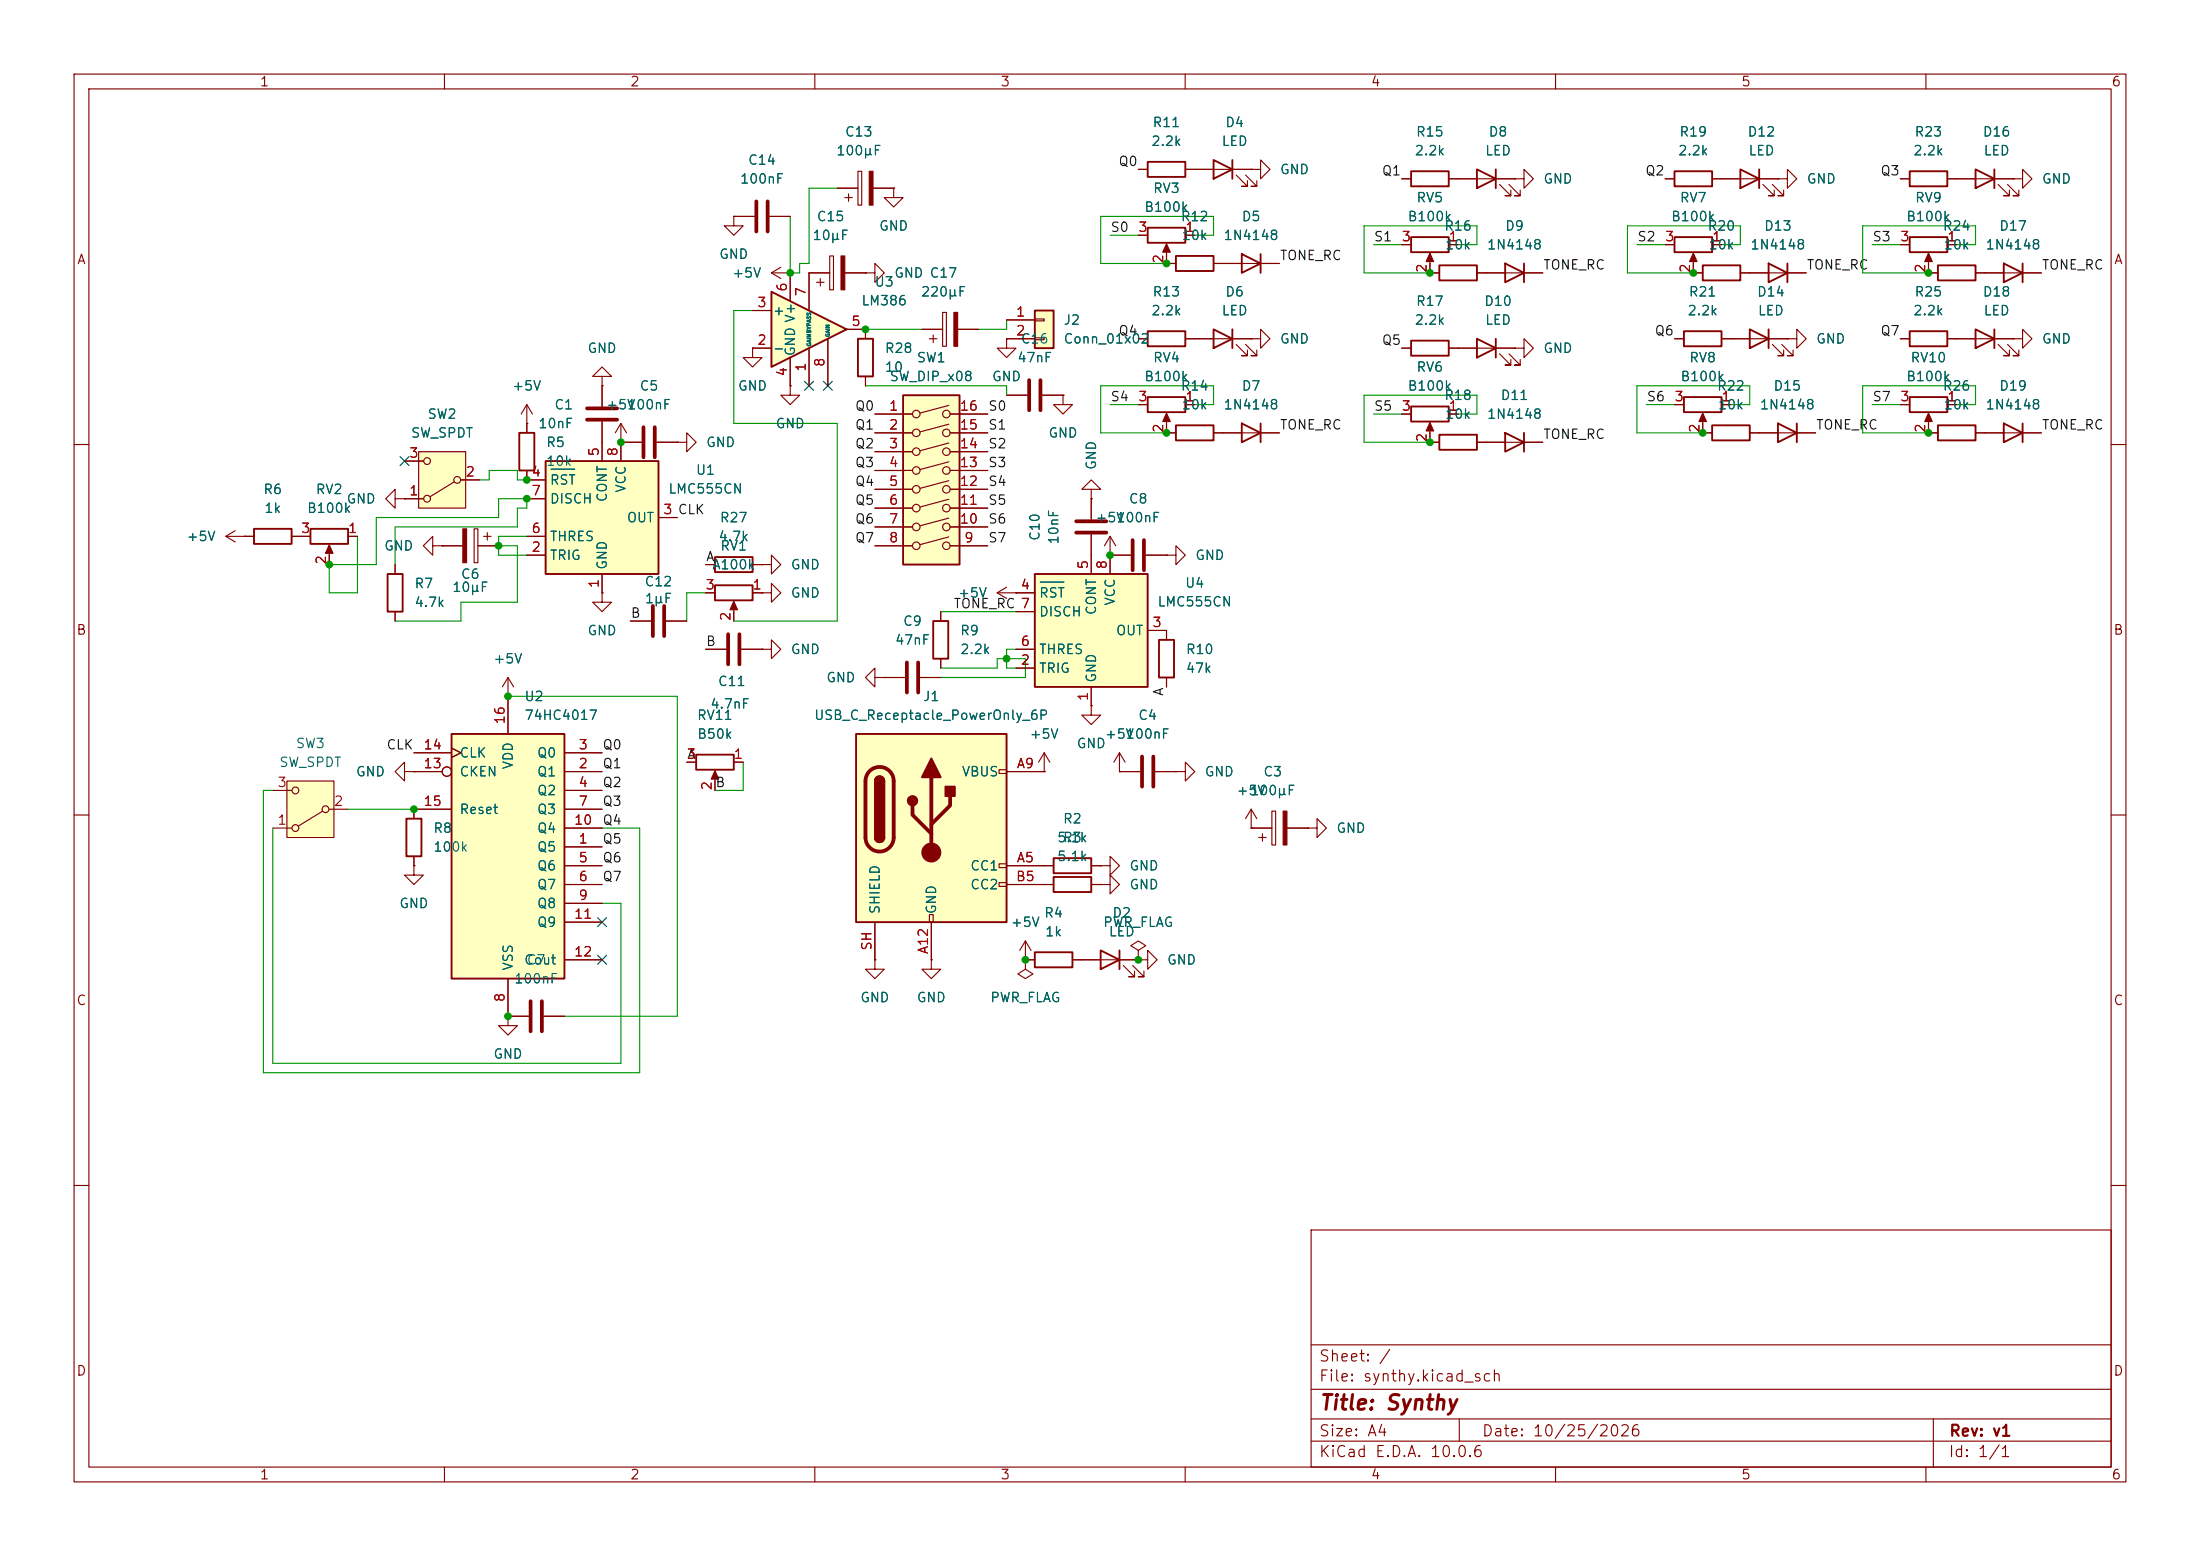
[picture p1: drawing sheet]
<svg xmlns="http://www.w3.org/2000/svg" width="297mm" height="210mm" viewBox="0 0 297 210" stroke-linecap="round" stroke-linejoin="round" font-family="sans-serif">
<g fill="none" stroke="#840000" stroke-width=".15">
<path d="M10 10h277v190h-277zM12 12h273v186h-273zM60 10v2M110 10v2M160 10v2M210 10v2M260 10v2M99.1 29.2v1.3h1.2l-1.2 1.3-1.3-1.3h1.3M99.1 29.2h.1M99.1 29.2h2.8M103.9 29.2h2.8M256.5 24.1h1.3"/>
<path d="M256.5 33h1.3M260.3 34.5v2.3M262.9 24.1h8.9M262.9 33h1.3M269.7 24.9l1.6 1.5h-.8h.8v-.7M271 24.9l1.5 1.5h-.7h.7v-.7M153.7 54.6h1.2M157.5 56.1v2.3M160 54.6h1.3M256.5 45.7h1.3M262.9 45.7h8.9M269.7 46.5l1.6 1.5h-.8h.8v-.8"/>
<path d="M271 46.5l1.5 1.5h-.7h.7v-.8M10 60h2M30.5 72.4l1.2 .8M30.5 72.4h3.8M31.7 71.6l-1.2 .8M33 72.4h.1M39.4 72.4h2.5M44.4 73.9v2.3M47 72.4h1.3M53.3 67.3v-1.3l-1.2 1.3 1.2 1.3v-1.3h1.3M54.6 67.3h.1M147.3 67.3v2.8"/>
<path d="M147.3 72.1v2.8M149.9 74.9h.1M149.9 72.4l.7 1.3M149.9 72.4l-.8 1.3M149.9 72.4v2.5M157.5 74.9h1.2v-1.2l1.3 1.2-1.3 1.3v-1.3M157.5 74.9h.1M285 60h2M10 110h2M285 110h2M68.6 137.2v1.2h1.2l-1.2 1.3-1.3-1.3h1.3M68.6 137.2h.1"/>
<path d="M10 160h2M177 166h108v32h-108zM285 160h2M60 198v2M110 198v2M160 198v2M177 194.5h108M177 191.5h108M177 187.5h108M177 181.5h108M197 191.5v3M210 198v2"/>
<path d="M260 198v2M261 191.5v6.5"/>
</g>
<path d="M102.1 27.2v4M103.6 27.2v4M145.3 71.9h4.1M145.3 70.4h4.1" fill="none" stroke="#840000" stroke-width=".51"/>
<path d="M257.8 23.1h5.1v2h-5.1zM257.8 32h5.1v2h-5.1zM266.7 22.9l2.5 1.2-2.5 1.3zM269.2 22.9v2.5M154.9 53.6h5.1v2h-5.1zM257.8 44.7h5.1v2h-5.1zM266.7 44.5l2.5 1.2-2.5 1.3zM269.2 44.5v2.5M34.3 71.4h5.1v2h-5.1zM41.9 71.4h5.1v2h-5.1z" fill="none" stroke="#840000" stroke-width=".25"/>
<g fill="#840000" stroke="#840000" stroke-width=".15">
<path d="M157.5 55.8l.5 1.1h-1z"/>
<path d="M260.3 34.2l.6 1.1h-1.1z"/>
<path d="M44.4 73.5l.6 1.2h-1.1z"/>
</g>
<path d="M56.5 61h6.4v7.6h-6.4z" fill="#ffffc2"/>
<g fill="none" stroke="#840000" stroke-width=".15">
<path d="M153.7 22.9h1.2M160 22.9h8.9M165.1 35.6h7.6M166.9 23.6l1.5 1.5h-.8h.8v-.7M168.1 23.6l1.6 1.5h-.8h.8v-.7M168.9 22.9h1.3v-1.3l1.2 1.3-1.2 1.2v-1.2M168.9 22.9h.1M204.5 24.1h1.2v-1.2l1.3 1.2-1.3 1.3v-1.3M204.5 24.1h.1M232.4 24.1h7.6M236.2 36.8h7.6M238 24.9l1.5 1.5h-.7h.7v-.7"/>
<path d="M239.3 24.9l1.5 1.5h-.8h.8v-.7M240 24.1h1.3v-1.2l1.3 1.2-1.3 1.3v-1.3M240 24.1h.1M268 36.8h7.6M271.8 24.1h1.2v-1.2l1.3 1.2-1.3 1.3v-1.3M271.8 24.1h.1M143.5 53.3v1.3h1.3l-1.3 1.3-1.3-1.3h1.3M143.5 53.3h.1M157.5 58.4h1.2M161.3 45.7h7.6M163.8 58.4h8.9M166.9 46.5l1.5 1.5h-.8h.8v-.8"/>
<path d="M168.1 46.5l1.6 1.5h-.8h.8v-.8M168.9 45.7h1.3v-1.2l1.2 1.2-1.2 1.3v-1.3M168.9 45.7h.1M229.9 58.4h1.2M233.7 45.7h7.6M236.2 58.4h8.9M239.3 46.5l1.5 1.5h-.8h.8v-.8M240.5 46.5l1.6 1.5h-.8h.8v-.8M241.3 45.7h1.3v-1.2l1.2 1.2-1.2 1.3v-1.3M241.3 45.7h.1M256.5 54.6h1.3M260.3 56.1v2.3h1.3"/>
<path d="M262.9 54.6h1.3M266.7 58.4h8.9M271.8 45.7h1.2v-1.2l1.3 1.2-1.3 1.3v-1.3M271.8 45.7h.1M53.3 76.2v1.3M54.6 67.3h2.5M54.6 62.2h2.5M56.5 61h6.4v7.6h-6.4zM58.4 73.7v-1.3l-1.3 1.3 1.3 1.2v-1.2h1.3M59.7 73.7h.1M59.7 73.7h2.8M61.3 65l-3.3 2.1"/>
<path d="M62.2 64.8h2.6M64 71.4h.5v4.5h-.5zM64.5 73.7h2.8M65.3 72.4h1M65.8 71.9v1M147.3 66h1.3l-1.3-1.2-1.3 1.2h1.3v1.3M147.3 67.3h.1M149.9 74.9h2.8M154.7 74.9h2.8M53.3 82.6v1.2M68.6 94h.1M68.6 91.4l-.8 1.3"/>
<path d="M68.6 91.4l.7 1.3M68.6 91.4v2.6M55.9 116.8v1.3h1.2l-1.2 1.3-1.3-1.3h1.3M55.9 116.8h.1M55.9 109.2v1.3M55.9 115.6v1.2M141 119.4h1.2M147.3 119.4h1.3M68.6 137.2h2.8M73.4 137.2h2.8"/>
<circle cx="57.7" cy="62.2" r=".46"/>
<circle cx="57.7" cy="67.3" r=".46"/>
<circle cx="61.7" cy="64.8" r=".46"/>
</g>
<g fill="none" stroke="#840000" stroke-width=".25">
<path d="M154.9 21.8h5.1v2.1h-5.1zM163.8 21.6l2.6 1.3-2.6 1.2zM166.4 21.6v2.5M167.6 34.3l2.6 1.3-2.6 1.2zM170.2 34.3v2.5M234.9 22.9l2.6 1.2-2.6 1.3zM237.5 22.9v2.5M238.8 35.6l2.5 1.2-2.5 1.3zM241.3 35.6v2.5M270.5 35.6l2.5 1.2-2.5 1.3zM273 35.6v2.5M158.7 57.4h5.1v2h-5.1z"/>
<path d="M163.8 44.5l2.6 1.2-2.6 1.3zM166.4 44.5v2.5M167.6 57.2l2.6 1.2-2.6 1.3zM170.2 57.2v2.5M231.1 57.4h5.1v2h-5.1zM236.2 44.5l2.6 1.2-2.6 1.3zM238.8 44.5v2.5M240 57.2l2.6 1.2-2.6 1.3zM242.6 57.2v2.5M257.8 53.6h5.1v2h-5.1zM261.6 57.4h5.1v2h-5.1zM270.5 57.2l2.5 1.2-2.5 1.3z"/>
<path d="M273 57.2v2.5M52.3 77.5h2.1v5.1h-2.1zM54.9 110.5h2v5.1h-2zM142.2 118.4h5.1v2h-5.1z"/>
</g>
<g fill="#840000" stroke="#840000" stroke-width=".15">
<path d="M62.5 71.4h.5v4.5h-.5z"/>
<path d="M260.3 55.8l.6 1.1h-1.1z"/>
</g>
<path d="M152.9 72.9v4.1M154.4 72.9v4.1M71.6 135.1v4.1M73.2 135.1v4.1" fill="none" stroke="#840000" stroke-width=".51"/>
<path d="M61 99.1h15.2v33h-15.2z" fill="#ffffc2"/>
<path d="M61 99.1h15.2v33h-15.2zM142.2 115.8h5.1v2.1h-5.1z" fill="none" stroke="#840000" stroke-width=".25"/>
<g fill="none" stroke="#840000" stroke-width=".15">
<path d="M113 25.4h2.8M114 26.7h1.1M114.6 26.2v1M115.8 23.1h.5v4.6h-.5zM117.9 25.4h2.7M68.6 94v5.1M54.6 104.1v-1.2l-1.3 1.2 1.3 1.3v-1.3h1.3M55.9 104.1h.1M55.9 104.1h3.8M55.9 101.6h5.1M55.9 109.2h5.1M61 101l1.2 .6-1.2 .6"/>
<path d="M76.2 114.3h5.1M76.2 104.1h5.1M76.2 101.6h5.1M76.2 106.7h5.1M76.2 116.8h5.1M76.2 119.4h5.1M76.2 109.2h5.1M76.2 111.8h5.1M141 116.8h1.2M147.3 116.8h1.3M168.9 111.8h.1M168.9 111.8h2.8"/>
<path d="M168.9 109.2l-.8 1.3M168.9 109.2l.8 1.3M168.9 109.2v2.6M169.9 113h1M170.4 112.5v1M171.7 109.5h.5v4.5h-.5zM173.7 111.8h2.8M68.6 132.1v5.1M76.2 121.9h5.1M76.2 124.5h5.1M76.2 129.5h5.1"/>
<circle cx="60.3" cy="104.1" r=".63"/>
</g>
<g fill="#840000" stroke="#840000" stroke-width=".15">
<path d="M117.3 23.1h.6v4.6h-.6z"/>
<path d="M173.2 109.5h.5v4.5h-.5z"/>
</g>
<path d="M38.7 105.4h6.4v7.6h-6.4z" fill="#ffffc2"/>
<g fill="none" stroke="#840000" stroke-width=".15">
<path d="M36.8 111.8h2.6M36.8 106.7h2.6M38.7 105.4h6.4v7.6h-6.4zM43.6 109.5l-3.3 2M44.4 109.2h2.6"/>
<circle cx="39.9" cy="106.7" r=".46"/>
<circle cx="39.9" cy="111.8" r=".46"/>
<circle cx="43.9" cy="109.2" r=".46"/>
</g>
<path d="M115.6 99.1h20.3v25.4h-20.3z" fill="#ffffc2"/>
<g fill="none" stroke="#840000" stroke-width=".15">
<path d="M120.6 25.4v1.3h1.3l-1.3 1.2-1.2-1.2h1.2M120.6 25.4h.1M134.9 103.9h1v.5h-1zM134.9 116.6h1v.5h-1zM134.9 119.1h1v.5h-1zM135.9 116.8h5.1M135.9 104.1h5.1M135.9 119.4h5.1M158.7 104.1h1.3v-1.2l1.3 1.2-1.3 1.3v-1.3M158.7 104.1h.1M176.5 111.8h1.3v-1.3l1.3 1.3-1.3 1.2v-1.2M176.5 111.8h.1"/>
<path d="M118.1 124.5v5M125.5 123.4h.5v1.1h-.5zM125.7 124.5v5M138.4 129.5h.1M138.4 127l-.7 1.3M138.4 127l.8 1.3M138.4 127v2.5"/>
</g>
<path d="M115.6 99.1h20.3v25.4h-20.3zM118.1 105.4a.64 .64 0 0 1 .6-.6 .64 .64 0 0 1 .7 .6M118.1 113a.64 .64 0 0 0 .6 .7 .64 .64 0 0 0 .7-.7" fill="none" stroke="#840000" stroke-width=".25"/>
<path d="M117.4 104.1a1.9 1.9 0 0 1 2.1-.4 1.9 1.9 0 0 1 1.1 1.7v7.6a1.91 1.91 0 0 1-1.9 1.9 1.91 1.91 0 0 1-1.9-1.9v-7.6a1.9 1.9 0 0 1 .6-1.3zM123.2 108.7v1.3l2.5 2.5M125.7 104.9v10.2M128.3 107.4v1.3l-2.6 2.6" fill="none" stroke="#840000" stroke-width=".51"/>
<g fill="#840000" stroke="#840000" stroke-width=".25">
<path d="M118.1 105.4h1.3v7.6h-1.3z"/>
<path d="M118.3 105a.64 .64 0 0 1 .7-.2 .64 .64 0 0 1 .4 .6h-1.3z"/>
<path d="M118.1 113h1.3a.64 .64 0 0 1-.7 .7 .64 .64 0 0 1-.6-.7z"/>
<path d="M125.7 102.4l1.3 2.5h-2.5z"/>
<path d="M127.6 106.2h1.3v1.2h-1.3z"/>
<circle cx="123.2" cy="108.1" r=".63"/>
</g>
<circle cx="125.7" cy="115.1" r="1.27" fill="#840000" stroke="#840000" stroke-width=".15"/>
<path d="M139.7 77.5h15.2v15.2h-15.2z" fill="#ffffc2"/>
<path d="M190.5 23.1h5.1v2h-5.1zM190.5 32h5.1v2h-5.1zM194.3 35.8h5.1v2h-5.1zM199.4 22.9l2.5 1.2-2.5 1.3zM201.9 22.9v2.5M261.6 35.8h5.1v2h-5.1zM70.1 58.4h2v5.1h-2zM190.5 54.9h5.1v2h-5.1zM190.5 46h5.1v2h-5.1zM194.3 58.7h5.1v2h-5.1zM139.7 77.5h15.2v15.2h-15.2z" fill="none" stroke="#840000" stroke-width=".25"/>
<g fill="none" stroke="#840000" stroke-width=".15">
<path d="M109.2 36.8h2.8M110.2 38.1h1.1M110.7 37.6v1M112 34.5h.5v4.6h-.5zM114 36.8h2.8M189.2 24.1h1.3M189.2 33h1.3M193 34.5v2.3h1.3M195.6 24.1h8.9M195.6 33h1.2M199.4 36.8h1.3M202.4 24.9l1.6 1.5h-.8h.8v-.7"/>
<path d="M203.7 24.9l1.5 1.5h-.7h.7v-.7M260.3 36.8h1.3M266.7 36.8h1.3M71.1 57.2v1.2M91.4 59.7h1.3v-1.3l1.3 1.3-1.3 1.3v-1.3M91.4 59.7h.1M189.2 55.9h1.3M189.2 47h1.3M193 57.4v2.3h1.3M195.6 55.9h1.2M195.6 47h1.2M199.4 59.7h1.3"/>
<path d="M71.1 63.5v1.3M147.3 74.9v2.6M149.9 74.9v2.6M81.3 80v1.3h1.2l-1.2 1.3-1.3-1.3h1.3M81.3 80h.1M85.1 83.8h2.8M89.9 83.8h2.8M137.2 90.2h2.5M137.2 80h2.5M137.2 87.6h2.5M137.2 82.6h2.5M147.3 92.7v2.6"/>
<path d="M154.9 85.1h2.6M141 104.1h.1M141 101.6l-.8 1.3M141 101.6l.7 1.3M141 101.6v2.5M125.7 129.5v1.3h1.3l-1.3 1.3-1.2-1.3h1.2M125.7 129.5h.1"/>
</g>
<path d="M140.4 78.6h3.2" fill="none" stroke="#006464" stroke-width=".15"/>
<g fill="#840000" stroke="#840000" stroke-width=".15">
<path d="M113.5 34.5h.5v4.6h-.5z"/>
<path d="M193 34.2l.5 1.1h-1z"/>
<path d="M193 57l.5 1.2h-1z"/>
</g>
<path d="M88.1 81.8v4.1M89.7 81.8v4.1" fill="none" stroke="#840000" stroke-width=".51"/>
<path d="M73.7 62.2h15.2v15.3h-15.2z" fill="#ffffc2"/>
<path d="M203.2 35.6l2.5 1.2-2.5 1.3zM205.7 35.6v2.5M229.9 35.8h5v2h-5zM115.8 45.7h2.1v5.1h-2.1zM199.4 45.7l2.5 1.3-2.5 1.3zM201.9 45.7v2.6M203.2 58.4l2.5 1.3-2.5 1.3zM205.7 58.4v2.6M227.3 53.6h5.1v2h-5.1zM227.3 44.7h5.1v2h-5.1zM73.7 62.2h15.2v15.3h-15.2zM126 83.8h2v5.1h-2z" fill="none" stroke="#840000" stroke-width=".25"/>
<g fill="none" stroke="#840000" stroke-width=".15">
<path d="M116.8 36.8h1.3v-1.2l1.3 1.2-1.3 1.3v-1.3M116.8 36.8h.1M200.7 36.8h7.6M228.6 36.8h1.3M234.9 36.8h1.3M71.1 57.2h.1M71.1 54.6l-.7 1.3M71.1 54.6l.8 1.3M71.1 54.6v2.6M81.3 50.8h1.2l-1.2-1.3-1.3 1.3h1.3v1.3M81.3 52.1h.1M81.3 52.1v2.8"/>
<path d="M81.3 56.9v5.3M83.8 59.7h.1M83.8 57.2v5M83.8 57.2l-.7 1.2M83.8 57.2l.8 1.2M83.8 59.7h2.8M88.6 59.7h2.8M116.8 44.5v1.2M116.8 50.8v1.3M124.5 44.5h2.8M125.5 45.7h1M126 45.2v1"/>
<path d="M127.3 42.2h.5v4.5h-.5zM129.3 44.5h2.8M196.8 47h7.7M200.7 59.7h7.6M202.4 47.8l1.6 1.5h-.8h.8v-.8M203.7 47.8l1.5 1.5h-.7h.7v-.8M204.5 47h1.2v-1.3l1.3 1.3-1.3 1.3v-1.3M204.5 47h.1M226.1 45.7h1.2M226.1 54.6h1.2M229.9 56.1v2.3M232.4 45.7h1.3"/>
<path d="M232.4 54.6h1.3M71.1 74.9h2.6M71.1 64.8h2.6M71.1 72.4h2.6M71.1 67.3h2.6M81.3 77.5v2.5M88.9 69.9h2.5M118.1 91.4v-1.2l-1.3 1.2 1.3 1.3v-1.3h1.3M119.4 91.4h.1M119.4 91.4h2.8M124.2 91.4h2.8M127 82.6v1.2"/>
<path d="M127 88.9v1.3M138.4 129.5v1.3l1 .6-1 .7-1-.7 1-.6M138.4 129.5h.1"/>
</g>
<path d="M74.4 63.3h3.2" fill="none" stroke="#006464" stroke-width=".15"/>
<path d="M79.2 56.6h4.1M79.2 55.1h4.1M86.9 57.7v4M88.4 57.7v4M122.4 89.4v4.1M124 89.4v4.1" fill="none" stroke="#840000" stroke-width=".51"/>
<g fill="#840000" stroke="#840000" stroke-width=".15">
<path d="M128.8 42.2h.5v4.5h-.5z"/>
<path d="M229.9 55.8l.5 1.1h-1z"/>
</g>
<path d="M121.9 53.3h7.6v22.9h-7.6z" fill="#ffffc2"/>
<g fill="none" stroke="#840000" stroke-width=".15">
<path d="M153.7 31.8h1.2M157.5 33.3v2.3h1.2M160 31.8h1.3M163.8 35.6h1.3M224.8 24.1h1.3M224.8 33h1.3M228.6 34.5v2.3M231.1 24.1h1.3M231.1 33h1.3M101.6 47v1.3h1.3l-1.3 1.2-1.3-1.2h1.3M101.6 47h.1M106.7 52.1v1.2h1.2l-1.2 1.3-1.3-1.3h1.3"/>
<path d="M106.7 52.1h.1M118.1 55.9h5.1M118.1 58.4h5.1M128.1 54.7l-3.9 1.1M128.1 57.3l-3.9 1M128.1 59.8l-3.9 1M128.3 55.9h5M128.3 58.4h5M153.7 45.7h1.2M160 45.7h1.3M95.2 76.2h1.3M101.6 76.2h1.3"/>
<path d="M102.9 76.2h1.2v-1.3l1.3 1.3-1.3 1.3v-1.3M102.9 76.2h.1M118.1 61h5.1M118.1 63.5h5.1M118.1 66h5.1M118.1 68.6h5.1M118.1 71.1h5.1M118.1 73.7h5.1M128.1 62.3l-3.9 1.1M128.1 64.9l-3.9 1M128.1 67.4l-3.9 1M128.1 69.9l-3.9 1.1"/>
<path d="M128.1 72.5l-3.9 1M128.3 61h5M128.3 63.5h5M128.3 66h5M128.3 68.6h5M128.3 71.1h5M128.3 73.7h5M135.9 79.2l-1.3 .8M95.2 87.6h2.8M95.2 80h1.3M99.1 81.5v2.3M100.1 87.6h2.8"/>
<path d="M101.6 80h1.3M102.9 80h1.2v-1.3l1.3 1.3-1.3 1.3v-1.3M102.9 80h.1M102.9 87.6h1.2v-1.2l1.3 1.2-1.3 1.3v-1.3M102.9 87.6h.1M134.6 80h2.6M134.6 80l1.3 .8M137.2 80h.1M157.5 85.1v1.3M157.5 91.4v1.3M92.7 102.9h1.3M96.5 104.4v2.3"/>
<path d="M99.1 102.9h1.2M148.6 119.4h1.3v-1.3l1.2 1.3-1.2 1.3v-1.3M148.6 119.4h.1M118.1 129.5v1.3h1.3l-1.3 1.3-1.3-1.3h1.3M118.1 129.5h.1M146 129.5h7.7M151.6 130.3l1.6 1.5h-.8h.8v-.7M152.9 130.3l1.5 1.5h-.7h.7v-.7M153.7 128.3l1-.7-1-.6-1 .6 1 .7v1.2M153.7 129.5h.1M153.7 129.5h1.2v-1.2l1.3 1.2-1.3 1.3v-1.3"/>
<circle cx="123.7" cy="55.9" r=".51"/>
<circle cx="123.7" cy="58.4" r=".51"/>
<circle cx="127.8" cy="58.4" r=".51"/>
<circle cx="127.8" cy="55.9" r=".51"/>
<circle cx="123.7" cy="73.7" r=".51"/>
<circle cx="123.7" cy="66" r=".51"/>
<circle cx="123.7" cy="61" r=".51"/>
<circle cx="123.7" cy="63.5" r=".51"/>
<circle cx="123.7" cy="71.1" r=".51"/>
<circle cx="123.7" cy="68.6" r=".51"/>
<circle cx="127.8" cy="63.5" r=".51"/>
<circle cx="127.8" cy="68.6" r=".51"/>
<circle cx="127.8" cy="61" r=".51"/>
<circle cx="127.8" cy="66" r=".51"/>
<circle cx="127.8" cy="73.7" r=".51"/>
<circle cx="127.8" cy="71.1" r=".51"/>
</g>
<path d="M154.9 30.7h5.1v2.1h-5.1zM158.7 34.5h5.1v2.1h-5.1zM226.1 23.1h5v2h-5zM226.1 32h5v2h-5zM121.9 53.3h7.6v22.9h-7.6zM154.9 44.7h5.1v2h-5.1zM96.5 75.2h5.1v2h-5.1zM96.5 79h5.1v2h-5.1zM156.5 86.4h2v5h-2zM94 101.9h5.1v2h-5.1zM148.6 128.3l2.5 1.2-2.5 1.3zM151.1 128.3v2.5" fill="none" stroke="#840000" stroke-width=".25"/>
<path d="M98.3 85.6v4.1M99.8 85.6v4.1" fill="none" stroke="#840000" stroke-width=".51"/>
<g fill="#840000" stroke="#840000" stroke-width=".15">
<path d="M96.5 104l.5 1.2h-1z"/>
<path d="M228.6 34.2l.5 1.1h-1z"/>
<path d="M99.1 81.2l.5 1.1h-1z"/>
<path d="M157.5 32.9l.5 1.1h-1z"/>
</g>
<path d="M104.1 39.4l10.2 5.1-10.2 5z" fill="#ffffc2"/>
<path d="M104.1 39.4l10.2 5.1-10.2 5z" fill="none" stroke="#840000" stroke-width=".25"/>
<g fill="none" stroke="#840000" stroke-width=".15">
<path d="M106.7 36.8v3.8M109.2 36.8v5.1M101.6 47h2.5M101.6 41.9h2.5M106.7 48.3v3.8M109.2 47v5.1M111.8 45.7v6.4M114.3 44.5h2.5M135.9 45.7v1.3h1.3l-1.3 1.3-1.3-1.3h1.3M135.9 45.7h.1M135.9 53.3h2.8M140.7 53.3h2.8"/>
<path d="M147.3 95.3v1.2h1.3l-1.3 1.3-1.3-1.3h1.3M147.3 95.3h.1M151.1 104.1h.1M151.1 104.1h2.8M151.1 101.6l-.7 1.3M151.1 101.6l.8 1.3M151.1 101.6v2.5M156 104.1h2.7"/>
</g>
<path d="M138.9 51.3v4.1M140.5 51.3v4.1M154.2 102.1v4.1M155.7 102.1v4.1" fill="none" stroke="#840000" stroke-width=".51"/>
<path d="M139.7 41.9h2.5v5.1h-2.5z" fill="#ffffc2"/>
<path d="M139.7 41.9h2.5v5.1h-2.5zM139.7 128.5h5.1v2.1h-5.1z" fill="none" stroke="#840000" stroke-width=".25"/>
<g fill="none" stroke="#840000" stroke-width=".15">
<path d="M99.1 29.2h.1M99.1 29.2h2.8M103.9 29.2h2.8M104.1 36.8l1.3 .8M104.1 36.8h2.6M105.4 36.1l-1.3 .7M106.7 36.8h.1M106.7 36.8v3.8M112 36.8h-2.8v5.1M113 25.4h2.8M114 36.8h2.8M116.8 36.8h.1"/>
<path d="M117.9 25.4h2.7M120.6 25.4h.1M153.7 31.8h1.2M153.7 22.9h1.2M157.5 34.3v1.3h1.2M160 31.8h1.3M160 22.9h3.8M163.8 35.6h3.8M166.4 22.9h2.5M168.9 22.9h.1M170.2 35.6h2.5M189.2 33h1.3"/>
<path d="M189.2 24.1h1.3M193 35.6v1.2h1.3M195.6 33h1.2M195.6 24.1h3.8M199.4 36.8h3.8M201.9 24.1h2.6M204.5 24.1h.1M205.7 36.8h2.6M224.8 33h1.3M224.8 24.1h1.3M228.6 35.6v1.2h1.3M231.1 33h1.3"/>
<path d="M231.1 24.1h3.8M234.9 36.8h3.9M237.5 24.1h2.5M240 24.1h.1M241.3 36.8h2.5M256.5 33h1.3M256.5 24.1h1.3M260.3 35.6v1.2h1.3M262.9 33h1.3M262.9 24.1h3.8M266.7 36.8h3.8M269.2 24.1h2.6"/>
<path d="M271.8 24.1h.1M273 36.8h2.6M71.1 57.2h.1M71.1 57.2v1.2M81.3 52.1h.1M81.3 52.1v2.8M81.3 56.9v5.3M83.8 59.7h.1M83.8 59.7v2.5M83.8 59.7h2.8M88.6 59.7h2.8M91.4 59.7h.1"/>
<path d="M101.6 47h.1M101.6 47h2.5M101.6 41.9h2.5M106.7 52.1h.1M106.7 48.3v3.8M109.2 47v5.1M111.8 45.7v6.4M114.3 44.5h2.5v1.2M116.8 50.8v1.3M118.1 58.4h5.1M118.1 55.9h5.1M124.5 44.5h2.8"/>
<path d="M128.3 58.4h5M128.3 55.9h5M129.3 44.5h2.8M135.9 45.7h.1M135.9 43.2h3.8M135.9 45.7h3.8M135.9 53.3h2.8M139.7 43.1h1.3v.2h-1.3zM139.7 45.6h1.3v.2h-1.3zM140.7 53.3h2.8M143.5 53.3h.1M153.7 45.7h1.2"/>
<path d="M153.7 54.6h1.2M157.5 57.2v1.2h1.2M160 45.7h3.8M160 54.6h1.3M163.8 58.4h3.8M166.4 45.7h2.5M168.9 45.7h.1M170.2 58.4h2.5M189.2 47h1.3M189.2 55.9h1.3M193 58.4v1.3h1.3M195.6 47h3.8"/>
<path d="M195.6 55.9h1.2M199.4 59.7h3.8M201.9 47h2.6M204.5 47h.1M205.7 59.7h2.6M226.1 45.7h1.2M226.1 54.6h1.2M229.9 57.2v1.2h1.2M232.4 45.7h3.8M232.4 54.6h1.3M236.2 58.4h3.8M238.8 45.7h2.5"/>
<path d="M241.3 45.7h.1M242.6 58.4h2.5M256.5 45.7h1.3M256.5 54.6h1.3M260.3 57.2v1.2h1.3M262.9 45.7h3.8M262.9 54.6h1.3M266.7 58.4h3.8M269.2 45.7h2.6M271.8 45.7h.1M273 58.4h2.6M33 72.4h.1"/>
<path d="M33 72.4h1.3M39.4 72.4h2.5M44.4 74.9v1.3M47 72.4h1.3M53.3 76.2v1.3M54.6 67.3h.1M54.6 67.3h2.5M54.6 62.2h2.5M59.7 73.7h.1M59.7 73.7h2.8M62.2 64.8h2.6M64.5 73.7h2.8"/>
<path d="M71.1 72.4h2.6M71.1 67.3h2.6M71.1 63.5v1.3h2.6M71.1 74.9h2.6M81.3 77.5v2.5M88.9 69.9h2.5M95.2 76.2h1.3M101.6 76.2h1.3M102.9 76.2h.1M118.1 73.7h5.1M118.1 61h5.1M118.1 63.5h5.1"/>
<path d="M118.1 66h5.1M118.1 68.6h5.1M118.1 71.1h5.1M128.3 73.7h5M128.3 61h5M128.3 63.5h5M128.3 66h5M128.3 68.6h5M128.3 71.1h5M147.3 67.3h.1M147.3 67.3v2.8M147.3 72.1v5.4"/>
<path d="M149.9 74.9h.1M149.9 74.9h2.8M149.9 74.9v2.6M154.7 74.9h2.8M157.5 74.9h.1M53.3 82.6v1.2M68.6 94h.1M68.6 94v5.1M81.3 80h.1M85.1 83.8h2.8M89.9 83.8h2.8M95.2 87.6h2.8"/>
<path d="M95.2 80h1.3M99.1 82.6v1.2M100.1 87.6h2.8M101.6 80h1.3M102.9 80h.1M102.9 87.6h.1M119.4 91.4h.1M119.4 91.4h2.8M124.2 91.4h2.8M127 82.6v1.2M127 88.9v1.3M137.2 80h.1"/>
<path d="M137.2 87.6h2.5M137.2 80h2.5M137.2 90.2h2.5M137.2 82.6h2.5M147.3 95.3h.1M147.3 92.7v2.6M154.9 85.1h2.6v1.3M157.5 91.4v1.3M55.9 116.8h.1M55.9 104.1h.1M55.9 115.6v1.2M55.9 104.1h3.8"/>
<path d="M55.9 101.6h5.1M61 101l1.2 .6-1.2 .6M61 109.2h-5.1v1.3M76.2 114.3h5.1M76.2 104.1h5.1M76.2 101.6h5.1M76.2 106.7h5.1M76.2 116.8h5.1M76.2 119.4h5.1M76.2 109.2h5.1M76.2 111.8h5.1M92.7 102.9h1.3"/>
<path d="M96.5 105.4v1.3M99.1 102.9h1.2M135.9 104.1h5.1M135.9 116.8h6.3M135.9 119.4h6.3M141 104.1h.1M147.3 116.8h1.3M147.3 119.4h1.3M148.6 116.8h1.3v-1.2l1.2 1.2-1.2 1.3v-1.3M148.6 116.8h.1M148.6 119.4h.1M151.1 104.1h.1"/>
<path d="M151.1 104.1h2.8M156 104.1h2.7M158.7 104.1h.1M168.9 111.8h.1M168.9 111.8h2.8M173.7 111.8h2.8M176.5 111.8h.1M68.6 137.2h.1M68.6 137.2h2.8M68.6 132.1v5.1M73.4 137.2h2.8M76.2 129.5h5.1"/>
<path d="M76.2 121.9h5.1M76.2 124.5h5.1M118.1 129.5h.1M118.1 124.5v5M125.7 129.5h.1M125.7 124.5v5M138.4 129.5h.1M138.4 129.5h1.3M144.8 129.5h3.8M151.1 129.5h2.6M153.7 129.5h.1"/>
<circle cx="60.3" cy="104.1" r=".63"/>
</g>
<g fill="none" stroke="#009600" stroke-width=".15">
<path d="M113 25.4h-3.8v10.2h-1.3v1.2h-1.2v-7.6M149.9 31.8h3.8M161.3 31.8h2.5v-2.6h-15.2v6.4h8.9M185.4 33h3.8M196.8 33h2.6v-2.5h-15.3v6.3h8.9M221 33h3.8M232.4 33h2.5v-2.5h-15.2v6.3h8.9M252.7 33h3.8M264.2 33h2.5v-2.5h-15.2v6.3h8.8M101.6 41.9h-2.5v15.3h13.9v26.6h-13.9M116.8 52.1h19.1v1.2M116.8 44.5h7.7"/>
<path d="M135.9 43.2v1.3h-3.8M149.9 54.6h3.8M161.3 54.6h2.5v-2.5h-15.2v6.3h8.9M185.4 55.9h3.8M196.8 55.9h2.6v-2.6h-15.3v6.4h8.9M222.2 54.6h3.9M233.7 54.6h2.5v-2.5h-15.2v6.3h8.9M252.7 54.6h3.8M264.2 54.6h2.5v-2.5h-15.2v6.3h8.8M48.3 72.4v7.6h-3.9v-3.8h6.4v-6.3h16.5v-2.6h3.8v1.3h-1.3v2.5h-16.5v5.1M64.8 64.8h1.2v-1.3h3.8v1.3h1.3M67.3 73.7h2.5v7.6h-7.6v2.5h-8.9"/>
<path d="M71.1 72.4h-3.8v2.5h3.8M68.6 94h22.8v43.2h-15.2M95.2 80h-2.5v3.8M127 90.2h7.6v-1.3h3.8v2.5h-11.4M127 82.6h10.2M137.2 87.6h-1.3v2.6h1.3M36.8 106.7h-1.2v38.1h50.8v-33h-5.1M36.8 111.8v31.7h47v-21.6h-2.5M47 109.2h8.9M100.3 102.9v3.8h-3.8"/>
</g>
<path d="M108.6 51.5l1.2 1.2M109.8 51.5l-1.2 1.2M111.2 51.5l1.2 1.2M112.4 51.5l-1.2 1.2M54 61.6l1.2 1.2M55.2 61.6l-1.2 1.2M80.7 123.9l1.2 1.2M80.7 128.9l1.2 1.2M81.9 123.9l-1.2 1.2M81.9 128.9l-1.2 1.2" fill="none" stroke="#000084" stroke-width=".15"/>
<path d="M74.4 63.3h3.2M140.4 78.6h3.2" fill="none" stroke="#006464" stroke-width=".15"/>
<g fill="#009600" stroke="#009600" stroke-width=".14">
<circle cx="67.3" cy="73.7" r=".46"/>
<circle cx="44.4" cy="76.2" r=".46"/>
<circle cx="68.6" cy="137.2" r=".46"/>
<circle cx="68.6" cy="94" r=".46"/>
<circle cx="55.9" cy="109.2" r=".46"/>
<circle cx="71.1" cy="64.8" r=".46"/>
<circle cx="71.1" cy="67.3" r=".46"/>
<circle cx="83.8" cy="59.7" r=".46"/>
<circle cx="135.9" cy="88.9" r=".46"/>
<circle cx="106.7" cy="36.8" r=".46"/>
<circle cx="116.8" cy="44.5" r=".46"/>
<circle cx="138.4" cy="129.5" r=".46"/>
<circle cx="149.9" cy="74.9" r=".46"/>
<circle cx="153.7" cy="129.5" r=".46"/>
<circle cx="228.6" cy="36.8" r=".46"/>
<circle cx="193" cy="36.8" r=".46"/>
<circle cx="193" cy="59.7" r=".46"/>
<circle cx="157.5" cy="35.6" r=".46"/>
<circle cx="157.5" cy="58.4" r=".46"/>
<circle cx="260.3" cy="58.4" r=".46"/>
<circle cx="229.9" cy="58.4" r=".46"/>
<circle cx="260.3" cy="36.8" r=".46"/>
</g>
<text font-size="2" fill="#840000" x="178" y="190.8">Title: Synthy</text>
<g font-size="1.5" fill="#840000">
<text x="178" y="184.1">Sheet: /</text>
<text x="178" y="186.8">File: synthy.kicad_sch</text>
<text x="178" y="197">KiCad E.D.A. 10.0.6</text>
<text x="178" y="194.2">Size: A4</text>
<text x="200" y="194.2">Date: 10/25/2026</text>
<text x="263" y="197">Id: 1/1</text>
<text x="263" y="194.2">Rev: v1</text>
</g>
<g font-size="1.3" fill="#840000">
<text x="35" y="12">1</text>
<text x="85" y="12">2</text>
<text x="135" y="12">3</text>
<text x="185" y="12">4</text>
<text x="235" y="12">5</text>
<text x="285" y="12">6</text>
<text x="10.3" y="36">A</text>
<text x="285.3" y="36">A</text>
<text x="10.2" y="86">B</text>
<text x="285.2" y="86">B</text>
<text x="10.2" y="136">C</text>
<text x="285.2" y="136">C</text>
<text x="10.2" y="186">D</text>
<text x="285.2" y="186">D</text>
<text x="35" y="200">1</text>
<text x="85" y="200">2</text>
<text x="135" y="200">3</text>
<text x="185" y="200">4</text>
<text x="235" y="200">5</text>
<text x="285" y="200">6</text>
</g>
<g font-size="1.3" fill="#006464">
<text x="155.5" y="17.5">R11</text>
<text x="165.3" y="17.5">D4</text>
<text x="100.9" y="22.6">C14</text>
<text x="112.8" y="21.3">100µF</text>
<text x="114" y="18.7">C13</text>
<text x="155.3" y="20">2.2k</text>
<text x="164.8" y="20">LED</text>
<text x="172.7" y="23.8">GND</text>
<text x="190.9" y="21.3">2.2k</text>
<text x="191.1" y="18.7">R15</text>
<text x="200.4" y="21.3">LED</text>
<text x="200.9" y="18.7">D8</text>
<text x="226.4" y="21.3">2.2k</text>
<text x="226.6" y="18.7">R19</text>
<text x="235.8" y="18.7">D12</text>
<text x="236" y="21.3">LED</text>
<text x="258.2" y="21.3">2.2k</text>
<text x="258.4" y="18.7">R23</text>
<text x="267.6" y="18.7">D16</text>
<text x="267.7" y="21.3">LED</text>
<text x="99.8" y="25.1">100nF</text>
<text x="154.4" y="28.9">B100k</text>
<text x="155.6" y="26.4">RV3</text>
<text x="191.1" y="27.6">RV5</text>
<text x="208.3" y="25.1">GND</text>
<text x="226.7" y="27.6">RV7</text>
<text x="243.8" y="25.1">GND</text>
<text x="258.4" y="27.6">RV9</text>
<text x="275.6" y="25.1">GND</text>
<text x="97" y="35.3">GND</text>
<text x="109.6" y="32.7">10µF</text>
<text x="110.2" y="30.2">C15</text>
<text x="118.6" y="31.4">GND</text>
<text x="159.3" y="30.2">R12</text>
<text x="159.4" y="32.7">10k</text>
<text x="165.1" y="32.7">1N4148</text>
<text x="167.5" y="30.2">D5</text>
<text x="189.9" y="30.2">B100k</text>
<text x="194.9" y="31.4">R16</text>
<text x="195" y="34">10k</text>
<text x="200.7" y="34">1N4148</text>
<text x="203.1" y="31.4">D9</text>
<text x="225.5" y="30.2">B100k</text>
<text x="230.4" y="31.4">R20</text>
<text x="230.6" y="34">10k</text>
<text x="236.2" y="34">1N4148</text>
<text x="238.1" y="31.4">D13</text>
<text x="257.3" y="30.2">B100k</text>
<text x="262.2" y="31.4">R24</text>
<text x="262.3" y="34">10k</text>
<text x="268" y="34">1N4148</text>
<text x="269.8" y="31.4">D17</text>
<text x="98.8" y="37.8">+5V</text>
<text x="116.2" y="41.5">LM386</text>
<text x="118" y="39">U3</text>
<text x="120.6" y="37.8">GND C17</text>
<text x="124.2" y="40.3">220µF</text>
<text x="155.5" y="40.3">R13</text>
<text x="165.3" y="40.3">D6</text>
<text x="191.1" y="41.6">R17</text>
<text x="200.3" y="41.6">D10</text>
<text x="227.9" y="40.3">R21</text>
<text x="237.1" y="40.3">D14</text>
<text x="258.4" y="40.3">R25</text>
<text x="267.6" y="40.3">D18</text>
<text x="79.2" y="48">GND</text>
<text x="104.2" y="48">-</text>
<text x="104.2" y="42.9">+</text>
<text x="119.4" y="48">R28</text>
<text x="137.7" y="46.7">C16</text>
<text x="143.5" y="44.1">J2</text>
<text x="143.5" y="46.7">Conn_01x02</text>
<text x="155.3" y="42.9">2.2k</text>
<text x="164.8" y="42.9">LED</text>
<text x="172.7" y="46.7">GND</text>
<text x="190.9" y="44.1">2.2k</text>
<text x="200.4" y="44.1">LED</text>
<text x="208.3" y="48">GND</text>
<text x="227.7" y="42.9">2.2k</text>
<text x="237.2" y="42.9">LED</text>
<text x="245.1" y="46.7">GND</text>
<text x="258.2" y="42.9">2.2k</text>
<text x="267.7" y="42.9">LED</text>
<text x="275.6" y="46.7">GND</text>
<text x="69.1" y="53">+5V</text>
<text x="86.3" y="53">C5</text>
<text x="99.5" y="53">GND</text>
<text x="107.6" y="48.2" transform="rotate(-90 107.6 48.2)">GND V+</text>
<text x="119.4" y="50.5">10</text>
<text x="120" y="51.8">SW_DIP_x08</text>
<text x="123.7" y="49.2">SW1</text>
<text x="133.8" y="51.8">GND</text>
<text x="137.2" y="49.2">47nF</text>
<text x="154.4" y="51.8">B100k</text>
<text x="155.6" y="49.2">RV4</text>
<text x="159.3" y="53">R14</text>
<text x="167.5" y="53">D7</text>
<text x="189.9" y="53">B100k</text>
<text x="191.1" y="50.5">RV6</text>
<text x="226.8" y="51.8">B100k</text>
<text x="228" y="49.2">RV8</text>
<text x="231.7" y="53">R22</text>
<text x="239.3" y="53">D15</text>
<text x="257.3" y="51.8">B100k</text>
<text x="257.8" y="49.2">RV10</text>
<text x="262.2" y="53">R26</text>
<text x="269.8" y="53">D19</text>
<text x="55.4" y="59.4">SW_SPDT</text>
<text x="57.6" y="56.8">SW2</text>
<text x="72.6" y="58.1">10nF</text>
<text x="74.8" y="55.6">C1</text>
<text x="81.8" y="55.6">+5V</text>
<text x="84.6" y="55.6">100nF</text>
<text x="104.6" y="58.1">GND</text>
<text x="141.4" y="59.4">GND</text>
<text x="159.4" y="55.6">10k</text>
<text x="165.1" y="55.6">1N4148</text>
<text x="194.9" y="54.3">R18</text>
<text x="195" y="56.8">10k</text>
<text x="200.7" y="56.8">1N4148</text>
<text x="202.5" y="54.3">D11</text>
<text x="231.8" y="55.6">10k</text>
<text x="237.5" y="55.6">1N4148</text>
<text x="262.3" y="55.6">10k</text>
<text x="268" y="55.6">1N4148</text>
<text x="73.6" y="60.7">R5</text>
<text x="73.6" y="63.2">10k</text>
<text x="74.1" y="65.7">RST</text>
<text x="93.9" y="64.4">U1</text>
<text x="95.2" y="60.7">GND</text>
<text x="148.3" y="63.5" transform="rotate(-90 148.3 63.5)">GND</text>
<text x="35.5" y="67">R6</text>
<text x="35.6" y="69.5">1k</text>
<text x="41.4" y="69.5">B100k</text>
<text x="42.5" y="67">RV2</text>
<text x="46.7" y="68.3">GND</text>
<text x="74.1" y="68.3">DISCH</text>
<text x="82.2" y="67.9" transform="rotate(-90 82.2 67.9)">CONT</text>
<text x="84.5" y="70.8">OUT</text>
<text x="84.8" y="66.6" transform="rotate(-90 84.8 66.6)">VCC</text>
<text x="90.1" y="66.9">LMC555CN</text>
<text x="97.1" y="70.8">R27</text>
<text x="147.8" y="70.8">+5V</text>
<text x="150.6" y="70.8">100nF</text>
<text x="152.3" y="68.3">C8</text>
<text x="25.1" y="73.4">+5V</text>
<text x="51.8" y="74.6">GND</text>
<text x="74.1" y="75.9">TRIG</text>
<text x="74.1" y="73.4">THRES</text>
<text x="82.2" y="77" transform="rotate(-90 82.2 77)">GND</text>
<text x="96.1" y="77.2">A100k</text>
<text x="96.9" y="73.4">4.7k</text>
<text x="97.1" y="74.6">RV1</text>
<text x="106.7" y="77.2">GND</text>
<text x="140.7" y="73.1" transform="rotate(-90 140.7 73.1)">C10</text>
<text x="143.2" y="73.6" transform="rotate(-90 143.2 73.6)">10nF</text>
<text x="161.3" y="75.9">GND</text>
<text x="55.9" y="79.7">R7</text>
<text x="55.9" y="82.2">4.7k</text>
<text x="61" y="80.2">10µF</text>
<text x="62.1" y="78.4">C6</text>
<text x="86.9" y="79.4">C12</text>
<text x="87" y="81.7">1µF</text>
<text x="106.7" y="81">GND</text>
<text x="129.2" y="81">+5V</text>
<text x="140.2" y="81">RST</text>
<text x="140.2" y="83.5">DISCH</text>
<text x="148.3" y="83.1" transform="rotate(-90 148.3 83.1)">CONT</text>
<text x="150.8" y="81.8" transform="rotate(-90 150.8 81.8)">VCC</text>
<text x="156.2" y="82.2">LMC555CN</text>
<text x="159.9" y="79.6">U4</text>
<text x="66.5" y="89.9">+5V</text>
<text x="79.2" y="86.1">GND</text>
<text x="106.7" y="88.6">GND</text>
<text x="120.7" y="87.3">47nF</text>
<text x="121.8" y="84.8">C9</text>
<text x="129.5" y="86.1">R9</text>
<text x="129.5" y="88.6">2.2k</text>
<text x="140.2" y="88.6">THRES</text>
<text x="150.6" y="86.1">OUT</text>
<text x="160" y="88.6">R10</text>
<text x="70.7" y="94.9">U2</text>
<text x="95.8" y="96">4.7nF</text>
<text x="96.8" y="92.9">C11</text>
<text x="111.5" y="92.4">GND</text>
<text x="124.5" y="94.9">J1</text>
<text x="140.2" y="91.1">TRIG</text>
<text x="148.3" y="92.2" transform="rotate(-90 148.3 92.2)">GND</text>
<text x="160" y="91.1">47k</text>
<text x="39.8" y="101.3">SW3</text>
<text x="70.7" y="97.5">74HC4017</text>
<text x="94" y="97.5">RV11</text>
<text x="94" y="100">B50k</text>
<text x="109.8" y="97.5">USB_C_Receptacle_PowerOnly_6P</text>
<text x="138.9" y="100">+5V</text>
<text x="145.3" y="101.3">GND</text>
<text x="149.1" y="100">+5V</text>
<text x="151.9" y="100">100nF</text>
<text x="153.6" y="97.5">C4</text>
<text x="37.6" y="103.8">SW_SPDT</text>
<text x="48" y="105.1">GND</text>
<text x="61.9" y="105.1">CKEN</text>
<text x="61.9" y="102.6">CLK</text>
<text x="69.5" y="103.9" transform="rotate(-90 69.5 103.9)">VDD</text>
<text x="72.4" y="105.1">Q1</text>
<text x="72.4" y="102.6">Q0</text>
<text x="72.4" y="107.6">Q2</text>
<text x="129.7" y="105.1">VBUS</text>
<text x="162.5" y="105.1">GND</text>
<text x="166.8" y="107.6">+5V</text>
<text x="168.7" y="107.6">100µF</text>
<text x="170.5" y="105.1">C3</text>
<text x="58.4" y="112.7">R8</text>
<text x="61.9" y="110.2">Reset</text>
<text x="72.4" y="110.2">Q3</text>
<text x="72.4" y="112.7">Q4</text>
<text x="142.6" y="114">5.1k</text>
<text x="143.4" y="114">R3</text>
<text x="143.4" y="111.5">R2</text>
<text x="180.3" y="112.7">GND</text>
<text x="58.4" y="115.3">100k</text>
<text x="72.4" y="115.3">Q5</text>
<text x="72.4" y="117.8">Q6</text>
<text x="130.9" y="117.8">CC1</text>
<text x="142.6" y="116.5">5.1k</text>
<text x="152.4" y="117.8">GND</text>
<text x="53.8" y="122.9">GND</text>
<text x="72.4" y="120.3">Q7</text>
<text x="72.4" y="122.9">Q8</text>
<text x="72.4" y="125.4">Q9</text>
<text x="119.1" y="123.5" transform="rotate(-90 119.1 123.5)">SHIELD</text>
<text x="126.7" y="123.5" transform="rotate(-90 126.7 123.5)">GND</text>
<text x="130.9" y="120.3">CC2</text>
<text x="136.4" y="125.4">+5V</text>
<text x="140.9" y="124.2">R4</text>
<text x="148.8" y="125.4">PWR_FLAG</text>
<text x="150.1" y="124.2">D2</text>
<text x="152.4" y="120.3">GND</text>
<text x="69.5" y="131.1" transform="rotate(-90 69.5 131.1)">VSS</text>
<text x="70.7" y="130.5">Cout</text>
<text x="71" y="130.5">C7</text>
<text x="141" y="126.7">1k</text>
<text x="149.6" y="126.7">LED</text>
<text x="157.5" y="130.5">GND</text>
<text x="69.3" y="133">100nF</text>
<text x="116" y="135.6">GND</text>
<text x="123.7" y="135.6">GND</text>
<text x="133.6" y="135.6">PWR_FLAG</text>
<text x="66.5" y="143.2">GND</text>
</g>
<g font-size="1.3" fill="#0f0f0f">
<text x="150.9" y="22.7">Q0</text>
<text x="186.5" y="24">Q1</text>
<text x="222" y="24">Q2</text>
<text x="253.8" y="24">Q3</text>
<text x="149.8" y="31.6">S0</text>
<text x="172.7" y="35.4">TONE_RC</text>
<text x="185.4" y="32.9">S1</text>
<text x="221" y="32.9">S2</text>
<text x="252.7" y="32.9">S3</text>
<text x="208.3" y="36.7">TONE_RC</text>
<text x="243.8" y="36.7">TONE_RC</text>
<text x="275.6" y="36.7">TONE_RC</text>
<text x="150.9" y="45.6">Q4</text>
<text x="186.5" y="46.9">Q5</text>
<text x="223.3" y="45.6">Q6</text>
<text x="253.8" y="45.6">Q7</text>
<text x="115.3" y="55.8">Q0</text>
<text x="115.3" y="58.3">Q1</text>
<text x="133.3" y="55.8">S0</text>
<text x="133.3" y="58.3">S1</text>
<text x="149.8" y="54.5">S4</text>
<text x="172.7" y="58.3">TONE_RC</text>
<text x="185.4" y="55.8">S5</text>
<text x="208.3" y="59.6">TONE_RC</text>
<text x="222.2" y="54.5">S6</text>
<text x="245.1" y="58.3">TONE_RC</text>
<text x="252.7" y="54.5">S7</text>
<text x="275.6" y="58.3">TONE_RC</text>
<text x="115.3" y="65.9">Q4</text>
<text x="115.3" y="60.8">Q2</text>
<text x="115.3" y="63.4">Q3</text>
<text x="133.3" y="65.9">S4</text>
<text x="133.3" y="63.4">S3</text>
<text x="133.3" y="60.8">S2</text>
<text x="115.3" y="68.5">Q5</text>
<text x="115.3" y="71">Q6</text>
<text x="133.3" y="71">S6</text>
<text x="133.3" y="68.5">S5</text>
<text x="95.2" y="76.1">A</text>
<text x="115.3" y="73.5">Q7</text>
<text x="133.3" y="73.5">S7</text>
<text x="85.1" y="83.7">B</text>
<text x="128.6" y="82.4">TONE_RC 7</text>
<text x="95.2" y="87.5">B</text>
<text x="157.4" y="94" transform="rotate(-90 157.4 94)">A</text>
<text x="52.1" y="101.5">CLK</text>
<text x="81.3" y="101.5">Q0</text>
<text x="81.3" y="104">Q1</text>
<text x="81.3" y="106.6">Q2</text>
<text x="92.7" y="102.7">A</text>
<text x="96.5" y="106.6">B</text>
<text x="81.3" y="109.1">Q3</text>
<text x="81.3" y="111.6">Q4</text>
<text x="81.3" y="116.7">Q6</text>
<text x="81.3" y="114.2">Q5</text>
<text x="81.3" y="119.3">Q7</text>
</g>
<g font-size="1.3" fill="#a90000">
<text x="153.6" y="31.6">3</text>
<text x="157.3" y="35.7" transform="rotate(-90 157.3 35.7)">2</text>
<text x="159.9" y="31.6">1</text>
<text x="189.1" y="32.9">3</text>
<text x="195.5" y="32.9">1</text>
<text x="224.7" y="32.9">3</text>
<text x="231" y="32.9">1</text>
<text x="256.4" y="32.9">3</text>
<text x="262.8" y="32.9">1</text>
<text x="102.1" y="41.8">3</text>
<text x="106.5" y="39.5" transform="rotate(-90 106.5 39.5)">6</text>
<text x="109.1" y="40.1" transform="rotate(-90 109.1 40.1)">7</text>
<text x="192.9" y="36.9" transform="rotate(-90 192.9 36.9)">2</text>
<text x="228.5" y="36.9" transform="rotate(-90 228.5 36.9)">2</text>
<text x="260.2" y="36.9" transform="rotate(-90 260.2 36.9)">2</text>
<text x="102.1" y="46.9">2</text>
<text x="114.8" y="44.3">5</text>
<text x="137.1" y="43">1</text>
<text x="137.1" y="45.6">2</text>
<text x="106.5" y="50.9" transform="rotate(-90 106.5 50.9)">4</text>
<text x="109.1" y="50.3" transform="rotate(-90 109.1 50.3)">1</text>
<text x="111.6" y="49.6" transform="rotate(-90 111.6 49.6)">8</text>
<text x="119.9" y="55.7">1</text>
<text x="119.9" y="58.3">2</text>
<text x="129.5" y="58.3">15</text>
<text x="129.5" y="55.7">16</text>
<text x="153.6" y="54.5">3</text>
<text x="157.3" y="58.5" transform="rotate(-90 157.3 58.5)">2</text>
<text x="159.9" y="54.5">1</text>
<text x="189.1" y="55.7">3</text>
<text x="192.9" y="59.8" transform="rotate(-90 192.9 59.8)">2</text>
<text x="195.5" y="55.7">1</text>
<text x="226" y="54.5">3</text>
<text x="229.7" y="58.5" transform="rotate(-90 229.7 58.5)">2</text>
<text x="232.3" y="54.5">1</text>
<text x="256.4" y="54.5">3</text>
<text x="260.2" y="58.5" transform="rotate(-90 260.2 58.5)">2</text>
<text x="262.8" y="54.5">1</text>
<text x="55.1" y="62.1">3</text>
<text x="62.8" y="64.6">2</text>
<text x="71.7" y="64.6">4</text>
<text x="81.1" y="61.7" transform="rotate(-90 81.1 61.7)">5</text>
<text x="83.7" y="61.7" transform="rotate(-90 83.7 61.7)">8</text>
<text x="119.9" y="60.8">3</text>
<text x="119.9" y="63.4">4</text>
<text x="119.9" y="65.9">5</text>
<text x="129.5" y="65.9">12</text>
<text x="129.5" y="63.4">13</text>
<text x="129.5" y="60.8">14</text>
<text x="55.1" y="67.2">1</text>
<text x="71.7" y="67.2">7</text>
<text x="89.4" y="69.7">3 CLK</text>
<text x="89.4" y="69.7">3</text>
<text x="119.9" y="68.4">6</text>
<text x="119.9" y="71">7</text>
<text x="129.5" y="71">10</text>
<text x="129.5" y="68.4">11</text>
<text x="40.5" y="72.3">3</text>
<text x="44.3" y="76.3" transform="rotate(-90 44.3 76.3)">2</text>
<text x="46.9" y="72.3">1</text>
<text x="71.7" y="74.8">2</text>
<text x="71.7" y="72.3">6</text>
<text x="119.9" y="73.5">8</text>
<text x="130.1" y="73.5">9</text>
<text x="147.2" y="76.9" transform="rotate(-90 147.2 76.9)">5</text>
<text x="149.7" y="76.9" transform="rotate(-90 149.7 76.9)">8</text>
<text x="81.1" y="79.5" transform="rotate(-90 81.1 79.5)">1</text>
<text x="95.2" y="79.9">3</text>
<text x="98.9" y="83.9" transform="rotate(-90 98.9 83.9)">2</text>
<text x="101.5" y="79.9">1</text>
<text x="137.7" y="79.9">4</text>
<text x="137.7" y="82.4">7</text>
<text x="137.7" y="87.5">6</text>
<text x="155.5" y="85">3</text>
<text x="137.7" y="90">2</text>
<text x="147.2" y="94.7" transform="rotate(-90 147.2 94.7)">1</text>
<text x="57.1" y="101.5">14</text>
<text x="68.4" y="97.9" transform="rotate(-90 68.4 97.9)">16</text>
<text x="78" y="101.5">3</text>
<text x="37.4" y="106.5">3</text>
<text x="57.1" y="104">13</text>
<text x="78" y="104">2</text>
<text x="78" y="106.5">4</text>
<text x="92.6" y="102.7">3</text>
<text x="96.4" y="106.8" transform="rotate(-90 96.4 106.8)">2</text>
<text x="99" y="102.7">1</text>
<text x="137.2" y="104">A9</text>
<text x="37.4" y="111.6">1</text>
<text x="45" y="109.1">2</text>
<text x="57.1" y="109.1">15</text>
<text x="77.4" y="111.6">10</text>
<text x="78" y="109.1">7</text>
<text x="78" y="114.2">1</text>
<text x="78" y="116.7">5</text>
<text x="78" y="119.2">6</text>
<text x="137.1" y="119.2">B5</text>
<text x="137.2" y="116.7">A5</text>
<text x="77.4" y="124.3">11</text>
<text x="78" y="121.8">9</text>
<text x="77.4" y="129.4">12</text>
<text x="118" y="128.4" transform="rotate(-90 118 128.4)">SH</text>
<text x="125.6" y="128.9" transform="rotate(-90 125.6 128.9)">A12</text>
<text x="68.4" y="135.4" transform="rotate(-90 68.4 135.4)">8</text>
</g>
<g font-size=".5" fill="#006464">
<text x="109.6" y="46.8" transform="rotate(-90 109.6 46.8)">GAINBYPASS</text>
<text x="112.1" y="45.5" transform="rotate(-90 112.1 45.5)">GAIN</text>
</g>
</svg>
